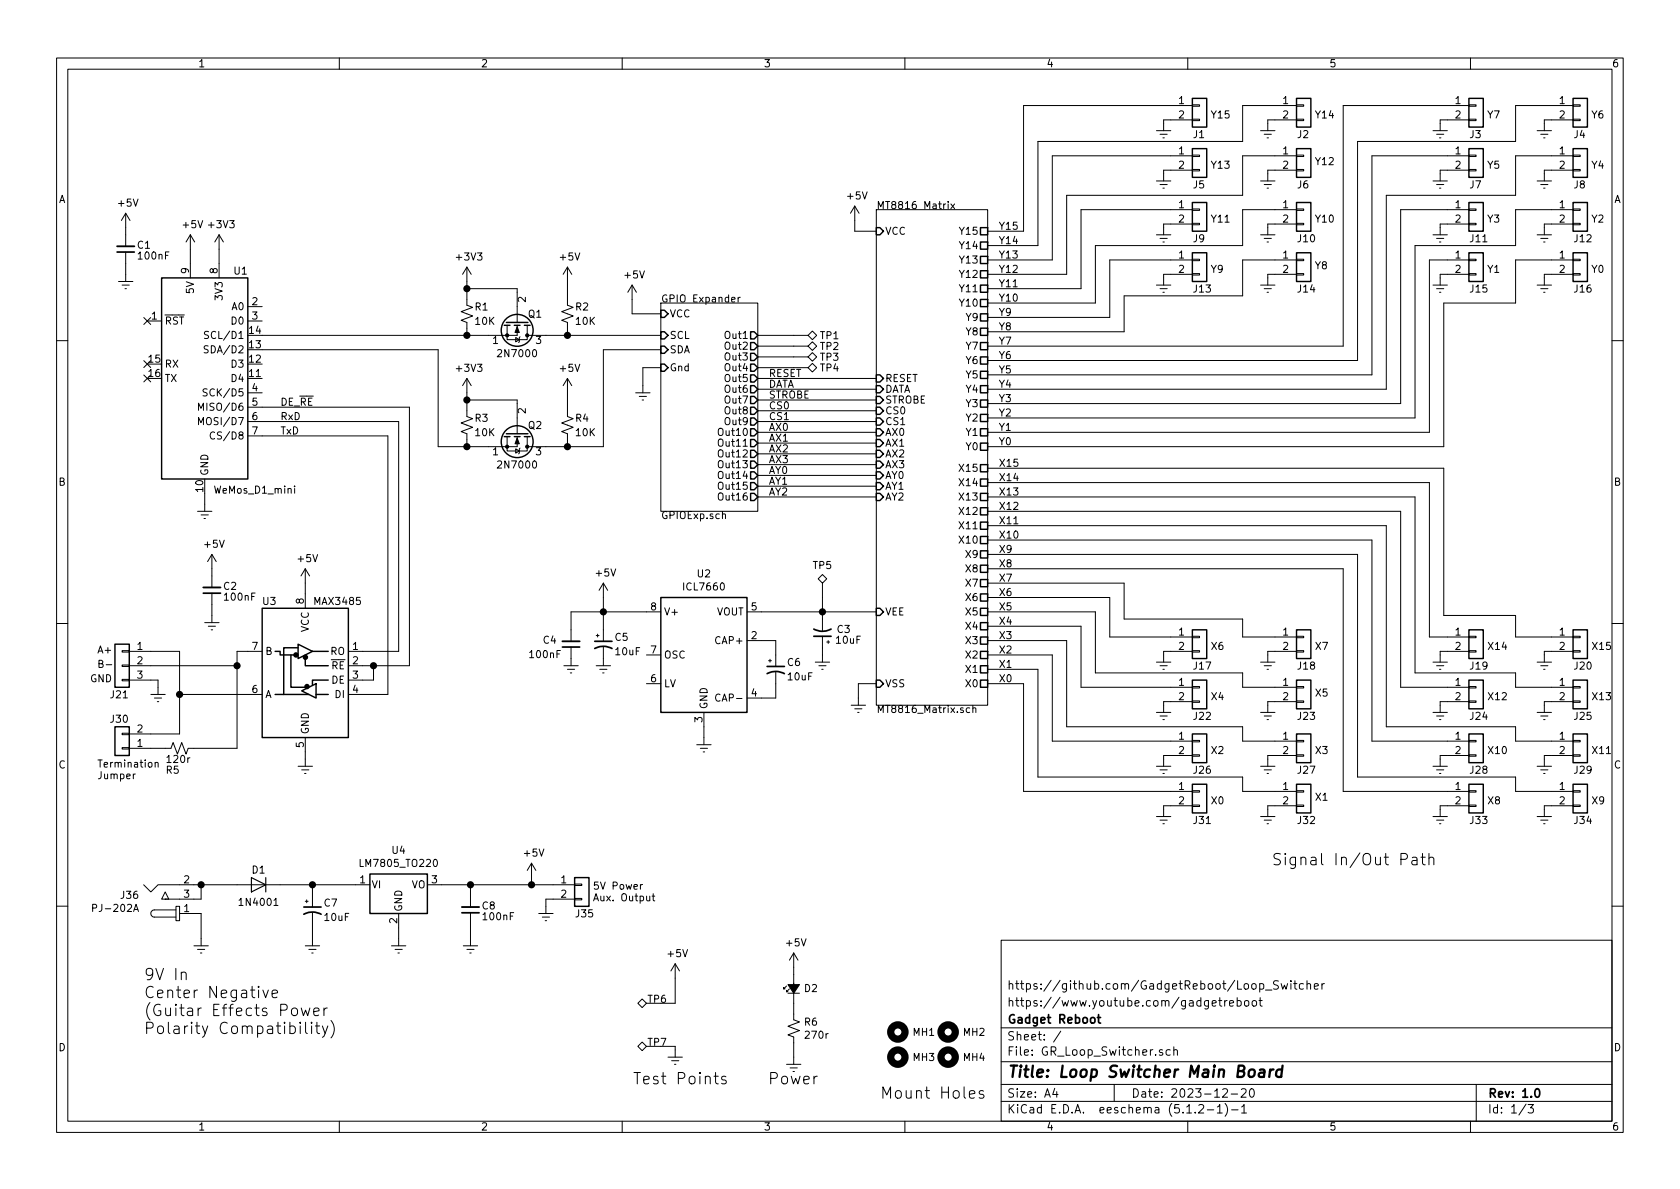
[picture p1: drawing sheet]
<svg xmlns="http://www.w3.org/2000/svg" width="297mm" height="210mm" viewBox="0 0 297 210" stroke-linecap="round" stroke-linejoin="round" font-family="sans-serif">
<g fill="none" stroke="#000" stroke-width=".18">
<path d="M10 10.3h277v189.9h-277zM12 12.2h273v186.1h-273zM60 10.3v1.9M110 10.3v1.9M160 10.3v1.9M210 10.3v1.9M210.8 18.5h1.3v.3h-1.3zM210.8 18.7h-29.8v22.2h-6.4M229.2 18.5h1.3v.3h-1.3zM229.2 18.7h-9.5v6.3h-36.2v18.4h-8.9M259.7 18.5h1.3v.3h-1.3zM259.7 18.7h-22.2v42.5h-62.9"/>
<path d="M260 10.3v1.9M278.1 18.5h1.3v.3h-1.3zM278.1 18.7h-10.1v6.3h-28v38.7h-65.4M22.2 37.7v5.9M22.2 37.7l-.7 1.3M22.2 37.7l.8 1.3M151.1 36.4v4.5h3.8M151.1 36.4l-.7 1.3M151.1 36.4l.8 1.3M154.9 37.1h19.7v87.6h-19.7zM167.6 35.6v.2M167.6 36.1v.8"/>
<path d="M168.1 36.1l.7 .8M168.8 36.1l-.7 .8M204.5 23.1h2.5M204.5 32h2.5M205.1 23.7h1.3M205.1 32.6h1.3M205.6 24.4h.3M205.6 33.3h.3M210.8 21.1h1.3v.2h-1.3zM210.8 30h1.3v.2h-1.3zM210.8 27.4h1.3v.3h-1.3zM210.8 39.5h1.3v.2h-1.3z"/>
<path d="M210.8 37h1.3v.2h-1.3zM210.8 21.2h-5.1v1.9M210.8 30.1h-5.1v1.9M210.8 39.6h-5.1v1.9M210.8 37.1h-19.7v13.9h-16.5M210.8 27.6h-24.7v18.4h-11.5M222.9 23.1h2.5M222.9 32h2.5M223.5 23.7h1.3M223.5 32.6h1.3M224 24.4h.3M224 33.3h.3"/>
<path d="M229.2 21.1h1.3v.2h-1.3zM229.2 30h1.3v.2h-1.3zM229.2 27.4h1.3v.3h-1.3zM229.2 39.5h1.3v.2h-1.3zM229.2 37h1.3v.2h-1.3zM229.2 21.2h-5v1.9M229.2 27.6h-9.5v6.9h-31.1v14h-14M229.2 30.1h-5v1.9M229.2 37.1h-9.5v6.3h-26v10.2h-19.1M229.2 39.6h-5v1.9M253.4 23.1h2.5M253.4 32h2.5"/>
<path d="M254 23.7h1.3M254 32.6h1.3M254.5 24.4h.3M254.5 33.3h.3M259.7 21.1h1.3v.2h-1.3zM259.7 30h1.3v.2h-1.3zM259.7 27.4h1.3v.3h-1.3zM259.7 39.5h1.3v.2h-1.3zM259.7 37h1.3v.2h-1.3zM259.7 21.2h-5.1v1.9M259.7 27.6h-17.1v38.7h-68M259.7 30.1h-5.1v1.9"/>
<path d="M259.7 37.1h-12.1v34.3h-73M259.7 39.6h-5.1v1.9M271.8 23.1h2.5M271.8 32h2.5M272.4 23.7h1.3M272.4 32.6h1.3M272.9 24.4h.3M272.9 33.3h.3M278.1 21.1h1.3v.2h-1.3zM278.1 30h1.3v.2h-1.3zM278.1 27.4h1.3v.3h-1.3zM278.1 39.5h1.3v.2h-1.3z"/>
<path d="M278.1 37h1.3v.2h-1.3zM278.1 27.6h-10.1v6.9h-22.9v34.3h-70.5M278.1 21.2h-5.1v1.9M278.1 30.1h-5.1v1.9M278.1 37.1h-10.1v6.3h-17.8v30.5h-75.6M278.1 39.6h-5.1v1.9M21 49.8h2.5M21.6 50.4h1.3M22.1 51h.3M22.2 44.6v5.2M25.4 56.2l1.2 1.2M26 56.8h2.6"/>
<path d="M26.6 56.2l-1.2 1.2M33.7 41.5v7.6M33.7 41.5l-.8 1.3M33.7 41.5l.7 1.3M36.9 58.7l-.5-.1-.2 .1v.4l.6 .2 .1 .3-.3 .3-.5-.1M38.7 41.5v7.6M38.7 41.5l-.7 1.3M38.7 41.5l.8 1.3M43.8 56.8h2.6M43.8 54.2h2.6M82.5 47.2v6.8l1.1 .4-2.1 .7 2.1 .8-2.1 .7 1 .4v2.3M82.5 51h8.9v6"/>
<path d="M82.5 47.2l-.7 1.3M82.5 47.2l.8 1.3M89.7 57.5v2.6h3.5v-.8M91.2 59.7l.6 .4-.6 .3zM91.4 57.5v1.8h-45M91.9 59.6l-.1 .1v.7l-.1 .2M93.2 59.3h23.6M93.2 57.5v1.8M100.3 47.2v6.8l1 .4-2 .7 2 .8-2 .7 1 .4v2.3M100.3 47.2l-.7 1.3M100.3 47.2l.8 1.3M111.8 50.4v5.1h5"/>
<path d="M111.8 50.4l-.8 1.3M111.8 50.4l.7 1.3M116.8 53.6h17.2v36.8h-17.2zM129.4 53l.6-.1-.1-.3h-.4l-.1 .2v.6h.5M130.5 52.6v.8M130.9 52.6l-.4 .2M134 59.3h8.9M142.9 59.3l.7-.8 .8 .8-.8 .8zM204.5 50.4h2.5M204.5 41.5h2.5M205.1 51h1.3M205.1 42.2h1.3"/>
<path d="M205.6 42.8h.3M205.6 51.7h.3M210.8 48.4h1.3v.2h-1.3zM210.8 45.8h1.3v.3h-1.3zM210.8 48.5h-5.1v1.9M210.8 46h-14.6v10.1h-21.6M222.9 50.4h2.5M222.9 41.5h2.5M223.5 51h1.3M223.5 42.2h1.3M224 42.8h.3M224 51.7h.3"/>
<path d="M229.2 48.4h1.3v.2h-1.3zM229.2 45.8h1.3v.3h-1.3zM229.2 46h-9.5v6.3h-20.9v6.4h-24.2M229.2 48.5h-5v1.9M253.4 50.4h2.5M253.4 41.5h2.5M254 51h1.3M254 42.2h1.3M254.5 42.8h.3M254.5 51.7h.3M259.7 48.4h1.3v.2h-1.3zM259.7 45.8h1.3v.3h-1.3z"/>
<path d="M259.7 46h-7v30.4h-78.1M259.7 48.5h-5.1v1.9M271.8 50.4h2.5M271.8 41.5h2.5M272.4 51h1.3M272.4 42.2h1.3M272.9 42.8h.3M272.9 51.7h.3M278.1 48.4h1.3v.2h-1.3zM278.1 45.8h1.3v.3h-1.3zM278.1 46h-10.1v7.6h-12.7v25.4h-80.7M278.1 48.5h-5.1v1.9"/>
<path d="M10 60.2h2M25.4 63.8l1.2 1.2M25.4 66.3l1.2 1.2M26.6 63.8l-1.2 1.2M26.6 66.3l-1.2 1.2M35.1 72.6v-1.3l.4 .9 .5-.9v1.3M35.1 75.1v-1.3l.4 .9 .5-.9v1.3M36.6 68.8h-.5l-.2 .2 .1 .3 .6 .2v.4l-.2 .1h-.5M36.8 61.2l-.5-.1-.2 .2 .1 .4 .6 .2v.3l-.2 .2h-.5M37.9 76.5a.6 .6 0 0 0-.8 .4 .6 .6 0 0 0 .6 .7l.2-.1M43.8 69.5h2.6M43.8 72h28.6v45.7h-10.8"/>
<path d="M43.8 74.5h26.7v40.7h-8.9M43.8 77.1h24.8v45.7h-7M46.4 61.8h31.1v17.2h13.9v-1.8M82.5 66.9v6.8l1.1 .3-2.1 .8 2.1 .8-2.1 .7 1 .4v2.3M82.5 70.7h8.9v6M82.5 66.9l-.7 1.3M82.5 66.9l.8 1.3M89.7 77.2v2.6h3.5v-.8M91.2 79.4l.6 .4-.6 .3zM91.9 79.2l-.1 .2v.7l-.1 .2M93.2 77.2v1.8M100.3 66.9v6.8l1 .3-2 .8 2 .8-2 .7 1 .4v2.3"/>
<path d="M100.3 66.9l-.7 1.3M100.3 66.9l.8 1.3M112.4 69.5h2.5M113 70.1h1.3M113.5 70.7h.3M116.8 65h-3.1v4.5M116.8 61.8h-10.1v17.2h-13.5M134 65h8.9M134 70.7h20.9M134 78.4h20.9M134 76.4h20.9M134 74.5h20.9"/>
<path d="M134 68.8h20.9M134 66.9h20.9M134 72.6h20.9M134 61.2h8.9M134 63.1h8.9M142.9 61.2l.7-.8 .8 .8-.8 .8zM142.9 63.1l.7-.7 .8 .7-.8 .8zM142.9 65l.7-.7 .8 .7-.8 .8zM285 60.2h2M34.9 90.4h2.6M35.6 91.1h1.2M36.1 91.7h.2"/>
<path d="M36.2 87.2v3.2M37.5 98v5.9M37.5 98l-.8 1.3M37.5 98l.7 1.3M52.1 85.9v.2M52.1 86.4v.8M127.7 91l.2-.1h.3l.1 .8M134 87.9h20.9M134 86h20.9M134 84.1h20.9M134 82.2h20.9M134 80.3h20.9"/>
<path d="M174.6 87.9h75.6v31.1h17.8v2.5h10.1M174.6 90.4h73v31.1h12.1M174.6 98h65.4v39.4h28v2.5h10.1M174.6 82.8h80.7v26h12.7v3.8h10.1M174.6 93h70.5v35.5h22.9v2.6h10.1M174.6 95.5h68v35.6h17.1M174.6 85.3h78.1v27.3h7M179.2 92.6h.8M10 110.3h2M17.5 117.4l.6-.1 .1-.2-.1-.2-.6-.1v1.2h.5l.2-.1v-.3l-.3-.2M18.8 117.5h1M21.6 117.6h1.3v.3h-1.3z"/>
<path d="M21.6 115.1h1.3v.2h-1.3zM22.9 117.7h19M22.9 115.2h8.8v14.6h-8.8M36.2 110.1h2.5M36.8 110.7h1.3M37.3 111.4h.3M37.5 104.9v5.2M46.4 115.2h-4.5v17.1h-8.6l-.4 1-.8-2-.7 2-.8-2-.4 1h-7.3M52.7 114.5h.1M54 100.6v7M54 100.6l-.8 1.2M54 100.6l.7 1.2"/>
<path d="M66 117.7v2.6h-4.4M99.7 117.7h2.5M100.3 118.4h1.3M100.8 119h.3M101 114.4v3.3M105.4 112.4h.5M105.4 117.7h2.5M105.7 112.1v.5M106 118.4h1.3M106.6 119h.2M106.7 103.1v10.3M106.7 114.4v3.3"/>
<path d="M106.7 103.1l-.8 1.3M106.7 103.1l.7 1.3M114.3 115.8h2.5M116.8 108.2h-15.8v5.2M132.1 113.3h5.1v4.6M132.1 108.2h22.8M135.9 116.8h.5M136.1 116.6v.5M137.2 118.9v4.5h-5.1M144.1 117.1h2.6M144.7 102.4l.7-.8 .8 .8-.8 .7zM144.8 117.7h1.2"/>
<path d="M145.3 118.4h.2M145.4 103.1v8.4M145.4 112.5v4.6M146.2 113.5h.5M146.4 113.3v.5M174.6 113.3h14v15.2h31.1v2.6h9.5M174.6 108.2h19.1v10.8h26v2.5h9.5M174.6 115.8h11.5v15.3h24.7M174.6 118.4h8.9v19h36.2v2.5h9.5M174.6 110.7h16.5v10.8h19.7M174.6 103.1h24.2v6.4h20.9v3.1h9.5M174.6 105.7h21.6v6.9h14.6"/>
<path d="M174.6 100.6h62.9v39.3h22.2M204.5 117.1h2.5M205.1 117.7h1.3M205.6 118.4h.3M210.8 115.1h1.3v.2h-1.3zM210.8 112.5h1.3v.3h-1.3zM210.8 115.2h-5.1v1.9M222.9 117.1h2.5M223.5 117.7h1.3M224 118.4h.3M229.2 115.1h1.3v.2h-1.3zM229.2 112.5h1.3v.3h-1.3z"/>
<path d="M229.2 115.2h-5v1.9M253.4 117.1h2.5M254 117.7h1.3M254.5 118.4h.3M259.7 115.1h1.3v.2h-1.3zM259.7 112.5h1.3v.3h-1.3zM259.7 115.2h-5.1v1.9M271.8 117.1h2.5M272.4 117.7h1.3M272.9 118.4h.3M278.1 115.1h1.3v.2h-1.3zM278.1 112.5h1.3v.3h-1.3z"/>
<path d="M278.1 115.2h-5.1v1.9M285 110.3h2M21.6 120.1h1.3v.3h-1.3zM21.6 129.7h1.3v.2h-1.3zM21.6 132.2h1.3v.3h-1.3zM22.9 120.3h5v2.5M23.9 136.9h-.2l-.1 .2M26.7 122.8h2.5M27.3 123.4h1.3M27.4 134.9l.2-.1 .3 .1 .1 .8M27.4 134.8v.9M27.8 124.1h.3"/>
<path d="M31.7 122.8h14.7M52.7 135.5h2.5M53.3 136.1h1.3M53.8 136.8h.3M54 130.4v5.1M114.3 120.9h2.5M123.2 131.7h2.5M123.8 132.3h1.3M124.3 133h.3M124.5 126v5.7M127.3 122.9a.6 .6 0 0 0-.8 .4 .6 .6 0 0 0 .6 .7l.2-.1M150.5 124.7h2.5"/>
<path d="M151.1 125.3h1.3M151.6 126h.3M154.9 120.9h-3.1v3.8M171.4 125.2h-.3l-.3 .2 .2 .6h.4M172 125.3l.2-.1h.3v.8M172 124.7v1.3M174.6 120.9h6.4v19h29.8M204.5 126h2.5M204.5 135.5h2.5M205.1 136.1h1.3M205.1 126.6h1.3M205.6 136.8h.3"/>
<path d="M205.6 127.2h.3M210.8 123.9h1.3v.3h-1.3zM210.8 121.4h1.3v.3h-1.3zM210.8 133.5h1.3v.2h-1.3zM210.8 130.9h1.3v.3h-1.3zM210.8 139.8h1.3v.3h-1.3zM210.8 124.1h-5.1v1.9M210.8 133.6h-5.1v1.9M222.9 126h2.5M222.9 135.5h2.5M223.5 136.1h1.3M223.5 126.6h1.3"/>
<path d="M224 136.8h.3M224 127.2h.3M229.2 123.9h1.3v.3h-1.3zM229.2 121.4h1.3v.3h-1.3zM229.2 133.5h1.3v.2h-1.3zM229.2 130.9h1.3v.3h-1.3zM229.2 139.8h1.3v.3h-1.3zM229.2 124.1h-5v1.9M229.2 133.6h-5v1.9M253.4 126h2.5M253.4 135.5h2.5M254 136.1h1.3"/>
<path d="M254 126.6h1.3M254.5 136.8h.3M254.5 127.2h.3M259.7 123.9h1.3v.3h-1.3zM259.7 121.4h1.3v.3h-1.3zM259.7 133.5h1.3v.2h-1.3zM259.7 130.9h1.3v.3h-1.3zM259.7 139.8h1.3v.3h-1.3zM259.7 124.1h-5.1v1.9M259.7 133.6h-5.1v1.9M271.8 126h2.5M271.8 135.5h2.5"/>
<path d="M272.4 136.1h1.3M272.4 126.6h1.3M272.9 136.8h.3M272.9 127.2h.3M278.1 123.9h1.3v.3h-1.3zM278.1 121.4h1.3v.3h-1.3zM278.1 133.5h1.3v.2h-1.3zM278.1 130.9h1.3v.3h-1.3zM278.1 139.8h1.3v.3h-1.3zM278.1 124.1h-5.1v1.9M278.1 133.6h-5.1v1.9M284 133.3h.8"/>
<path d="M25.4 156.5l1.3 1.2 1.2-1.2h37.5M29.2 157.7l.6 1.3h-1.2zM35.6 156.5v2.5h-6.4M54 159.4h.5M54.2 159.1v.5M55.2 156.5v3.9M75.6 156.5h26M83.2 156.5v3.9M94 152.6l-.8 1.3M94 152.6v3.9M94 152.6l.7 1.3M101.6 158.9h1.3v.2h-1.3z"/>
<path d="M101.6 156.3h1.3v.3h-1.3zM101.6 159h-5.1v2.5M113.2 156.4v.8M113.6 156.4l-.4 .2M114.3 158.5l.1 .8h.3l.2-.1M114.9 158.5v.8M115.3 158.5h.5M115.5 158v1.1l.3 .2M204.5 144.4h2.5M205.1 145h1.3M205.6 145.7h.3M210.8 142.4h1.3v.2h-1.3z"/>
<path d="M210.8 142.5h-5.1v1.9M222.9 144.4h2.5M223.5 145h1.3M224 145.7h.3M229.2 142.4h1.3v.2h-1.3zM229.2 142.5h-5v1.9M247.7 152h.8a.54 .54 0 0 0 .4-.6 .54 .54 0 0 0-.4-.5h-.8v2M249.7 151.7l.2-.1 .6 .1v1.2M250.5 152.1l-.6 .1a.39 .39 0 0 0-.3 .3 .39 .39 0 0 0 .3 .4l.6-.1M251.2 151.6h.8M251.5 150.9v1.7l.1 .2 .4 .1M252.7 151.8a.5 .5 0 0 1 .8 .1v1"/>
<path d="M252.7 150.9v2M253.4 144.4h2.5M254 145h1.3M254.5 145.7h.3M259.7 142.4h1.3v.2h-1.3zM259.7 142.5h-5.1v1.9M271.8 144.4h2.5M272.4 145h1.3M272.9 145.7h.3M278.1 142.4h1.3v.2h-1.3zM278.1 142.5h-5.1v1.9M10 160.2h2"/>
<path d="M16.4 160.6l.6-.1v-.5l-.1-.1h-.5v1.3M23.6 161.2l.5-1.3 .4 1.3M23.7 160.8h.7M31.1 160.3h.6v2.5h-.6zM31.1 160.9h-3.8a.63 .63 0 0 0-.6 .6 .63 .63 0 0 0 .6 .7h3.8M31.7 161.5h3.9v5.8M32.1 172.1a.52 .52 0 0 1 .7-.1l.1 1.2M34.3 167.3h2.5M34.9 167.9h1.3M35.4 168.5h.3M46.5 175.1l.5 1.3 .4-1.3M48.1 175.7l1-.1-.1-.4-.6-.1-.3 .3 .1 .9 .2 .1 .6-.1"/>
<path d="M48.4 160.1h.7M53.3 178.3l.3 1.3 .4-1 .4 1 .4-1.3M54 167.3h2.5M54.6 167.9h1.3M55.1 168.5h.3M55.2 161.4v5.9M55.5 178.9l.9-.2-.1-.3-.5-.1-.3 .2 .1 1 .2 .1 .5-.1M57.3 178.3v1.3M57.9 178.3l-.4 .1-.2 .2M69.2 167.3h2.6M69.8 167.9h1.3M70.4 168.5h.2"/>
<path d="M70.5 161.5v5.8M81.9 167.3h2.6M82.5 167.9h1.3M83.1 168.5h.2M83.2 161.4v5.9M95.2 161.5h2.6M95.9 162.2h1.3M96.4 162.8h.2M112.8 177.4l.7-.7 .8 .7-.8 .8zM119.4 170.4v7h-2.6M119.4 170.4l-.8 1.3M119.4 170.4l.7 1.3"/>
<path d="M139.1 174.4l-.5 .5v-.3v.3h.2M139.3 175.6h2.1M139.6 174.9l-.5 .5v-.3v.3h.2M140.3 168.5v11.8l1.1 .4-2.1 .8 2.1 .7-2.1 .8 1 .4v4.8M140.3 168.5l-.7 1.3M140.3 168.5l.8 1.3M177 166.3h108v32h-108zM214.3 177.4l.7-.1v-.3l-.5-.1-.2 .2 .1 .7h.6M215.5 176.9h.5M215.7 176.4v1.3l.3 .2M216.5 176.9v1M217 176.9l-.3 .1-.2 .2"/>
<path d="M217.4 177.4l.7-.1-.1-.3-.4-.1-.2 .2v.7h.6M218.7 177l.5-.1 .3 .3-.1 .6-.2 .1-.5-.1M218.7 176.4v1.5M220.1 177.1l.2-.2 .5 .2v.7l-.3 .1-.4-.1zM221.5 177.1l.2-.2 .4 .2v.7l-.2 .1-.4-.1zM222.6 176.9h.6M222.8 176.4v1.3l.4 .2M223.7 175.1h1.2M226 173.5l-.5-.1-.3 .3 .1 .4 .7 .3v.4l-.3 .1-.5-.1M226.5 173.9l.3 1 .3-.7 .3 .7 .3-1M228.2 173.4v.2M228.2 173.9v1"/>
<path d="M228.7 173.9h.6M229 173.4v1.3l.3 .2M230.5 174l-.5-.1-.3 .3 .1 .6 .2 .1 .5-.1M231.1 174.1l.2-.2 .3 .1 .1 .9M231.1 173.4v1.5M232.4 174.4l.7-.1-.1-.3-.4-.1-.2 .2v.7h.6M233.7 173.9v1M234.2 173.9l-.5 .3M285 160.2h2M54 180.8v1.7l.3 .3M55.1 180.8l-.1 .1h.2l-.1-.1v.1M55.1 181.4v1.4"/>
<path d="M55.8 181.4h.7M56 180.8v1.7l.1 .2 .4 .1M57 181.4l.5 1.4M58 181.4l-.7 1.9-.3 .1M58.5 180.5a2.29 2.29 0 0 1 0 3M60 198.3v1.9M110 198.3v1.9M112.1 189.7h1.1M112.7 189.7v2M112.8 185l.7-.7 .8 .7-.8 .8zM116.8 185h2.6v1.9M118.1 186.9h2.5"/>
<path d="M118.7 187.6h1.3M119.3 188.2h.2M139.1 188.2h2.5M160 198.3v1.9M171.4 193.5l1-.2-.1-.3-.6-.1-.3 .2 .1 1 .2 .1 .6-.1M173.9 193l-.5-.1-.3 .2 .1 .3 .7 .2 .1 .2-.1 .3-.2 .1-.6-.1M177 194.8h108M177 191.8h108M177 187.8h108M177 181.8h108M186.5 192.5l-.4 1h1M186.8 193v1"/>
<path d="M187.6 182.3l-1.3 2M197 191.8v3M205.5 185.7l-.3-.1-.2 .2 .1 .2 .4 .2v.3h-.5M206.9 185.7l-.4-.1-.3 .3v.6l.3 .1 .4-.1M207.5 185.7l.2-.1 .4 .1 .1 .9M207.5 185.1v1.5M210 198.3v1.9M212 195.5l.2-.2h.3l.3 .5-.9 1h.9M213.5 196.3h1.1M215.2 195.8l.5-.5v1.5M215.2 196.8h.9M216.2 192.7l.2-.2h.4l.2 .5-.9 1h.9"/>
<path d="M216.6 195.1a1.71 1.71 0 0 1 0 2.3M217.7 193.5h1.1M217.8 196.3h1.1M219.5 192.7l.2-.2h.3l.3 .2v.3v.2l-.9 .8h.9M219.5 195.8l.5-.5v1.5M219.5 196.8h.9M221.1 192.6l.2-.1a.8 .8 0 0 1 .5 .8 .8 .8 0 0 1-.5 .7 1 1 0 0 1-.2-1.4zM260 198.3v1.9M261 191.8v6.5M269.8 195.2l-1.2 2M270.2 195.3h.9l-.5 .6 .4 .1v.7l-.2 .1-.6-.1"/>
</g>
<g fill="none" stroke="#000" stroke-width=".3">
<path d="M20.7 44.6h3M35.9 104.9h3.1M99.4 114.4h3.1M105.2 114.7a3.2 3.2 0 0 1 3 0M105.2 113.4h3M135.6 119.1a3.2 3.2 0 0 1 3.1 0M135.6 117.9h3.1M143.9 111.2a3.2 3.2 0 0 0 3 0M143.9 112.5h3M53.7 161.7a3.2 3.2 0 0 1 3.1 0M53.7 160.4h3.1M81.7 161.4h3"/>
<path d="M194 179.9h.6M194.2 179.4v1.3l.4 .2M271.5 192.7l.2-.2a.81 .81 0 0 1 .6 .6 .81 .81 0 0 1-.3 .8l-.1 .1a.79 .79 0 0 1-.4-1.3z"/>
</g>
<path d="M222.8 189.2h.7v1.2M223.6 189.6l-.7 .1a.4 .4 0 0 0-.4 .3 .4 .4 0 0 0 .3 .4l.7-.1M224.6 189.1l-.2 1.3M225.2 189.1a.55 .55 0 0 0-.7 .4M226.7 189.2a.68 .68 0 0 0-1 .3v.8l.3 .1 .5-.1M226.8 188.4l-.3 2" fill="none" stroke="#000" stroke-width=".41"/>
<g fill="none" stroke="#000" stroke-width="1.3">
<circle cx="158.7" cy="186.9" r="1.27"/>
<circle cx="158.7" cy="182.5" r="1.27"/>
<circle cx="167.6" cy="186.9" r="1.27"/>
<circle cx="167.6" cy="182.5" r="1.27"/>
</g>
<g fill="none" stroke="#000" stroke-width=".25">
<path d="M210.8 17.4h2.6v5.1h-2.6zM229.2 17.4h2.6v5.1h-2.6zM259.7 17.4h2.6v5.1h-2.6zM278.1 17.4h2.6v5.1h-2.6zM210.8 26.3h2.6v5.1h-2.6zM210.8 35.8h2.6v5.1h-2.6zM229.2 26.3h2.6v5.1h-2.6zM229.2 35.8h2.6v5.1h-2.6zM259.7 26.3h2.6v5.1h-2.6zM259.7 35.8h2.6v5.1h-2.6zM278.1 26.3h2.6v5.1h-2.6zM278.1 35.8h2.6v5.1h-2.6z"/>
<path d="M28.6 49.1h15.2v35.6h-15.2zM89.2 57.5h1M89.5 57h3.8M90.9 57.5h1M92.7 57.5h1M116.8 58.7h.7l.6 .6-.6 .6h-.7zM116.8 54.9h.7l.6 .6-.6 .6h-.7zM132.7 58.7h.6l.7 .6-.7 .6h-.6zM154.9 40.3h.7l.6 .6-.6 .6h-.7zM173.4 58h1.2v1.3h-1.2zM173.4 55.5h1.2v1.3h-1.2zM173.4 53h1.2v1.2h-1.2z"/>
<path d="M173.4 50.4h1.2v1.3h-1.2zM173.4 47.9h1.2v1.2h-1.2zM173.4 45.3h1.2v1.3h-1.2zM173.4 42.8h1.2v1.3h-1.2zM173.4 40.3h1.2v1.2h-1.2zM210.8 44.7h2.6v5.1h-2.6zM229.2 44.7h2.6v5.1h-2.6zM259.7 44.7h2.6v5.1h-2.6zM278.1 44.7h2.6v5.1h-2.6zM89.2 77.2h1M89.5 76.7h3.8M90.9 77.2h1"/>
<path d="M92.7 77.2h1M116.8 61.2h.7l.6 .6-.6 .7h-.7zM116.8 64.4h.7l.6 .6-.6 .7h-.7zM132.7 60.6h.6l.7 .6-.7 .6h-.6zM132.7 62.5h.6l.7 .6-.7 .6h-.6zM132.7 64.4h.6l.7 .6-.7 .7h-.6zM132.7 66.3h.6l.7 .6-.7 .7h-.6zM132.7 68.2h.6l.7 .6-.7 .7h-.6zM132.7 70.1h.6l.7 .6-.7 .7h-.6zM132.7 72h.6l.7 .6-.7 .7h-.6zM132.7 79.6h.6l.7 .7-.7 .6h-.6zM132.7 77.7h.6l.7 .7-.7 .6h-.6z"/>
<path d="M132.7 75.8h.6l.7 .6-.7 .7h-.6zM132.7 73.9h.6l.7 .6-.7 .7h-.6zM154.9 66.3h.7l.6 .6-.6 .7h-.7zM154.9 68.2h.7l.6 .6-.6 .7h-.7zM154.9 75.8h.7l.6 .6-.6 .7h-.7zM154.9 70.1h.7l.6 .6-.6 .7h-.7zM154.9 77.7h.7l.6 .7-.6 .6h-.7zM154.9 79.6h.7l.6 .7-.6 .6h-.7zM154.9 72h.7l.6 .6-.6 .7h-.7zM154.9 73.9h.7l.6 .6-.6 .7h-.7zM173.4 78.4h1.2v1.2h-1.2zM173.4 75.8h1.2v1.3h-1.2z"/>
<path d="M173.4 73.3h1.2v1.2h-1.2zM173.4 70.7h1.2v1.3h-1.2zM173.4 68.2h1.2v1.3h-1.2zM173.4 65.7h1.2v1.2h-1.2zM173.4 63.1h1.2v1.3h-1.2zM173.4 60.6h1.2v1.2h-1.2zM132.7 81.5h.6l.7 .7-.7 .6h-.6zM132.7 83.4h.6l.7 .7-.7 .6h-.6zM132.7 85.3h.6l.7 .7-.7 .6h-.6zM132.7 87.2h.6l.7 .7-.7 .6h-.6zM154.9 81.5h.7l.6 .7-.6 .6h-.7zM154.9 83.4h.7l.6 .7-.6 .6h-.7z"/>
<path d="M154.9 85.3h.7l.6 .7-.6 .6h-.7zM154.9 87.2h.7l.6 .7-.6 .6h-.7zM173.4 99.9h1.2v1.3h-1.2zM173.4 97.4h1.2v1.3h-1.2zM173.4 94.9h1.2v1.2h-1.2zM173.4 92.3h1.2v1.3h-1.2zM173.4 89.8h1.2v1.3h-1.2zM173.4 87.2h1.2v1.3h-1.2zM173.4 84.7h1.2v1.3h-1.2zM173.4 82.2h1.2v1.2h-1.2zM20.3 113.9h2.6v7.6h-2.6zM46.4 107.6h15.2v22.8h-15.2z"/>
<path d="M48.6 115.2h.9v.6h2.6M51.4 115.8v5.7h2.6M52.7 114.5h-2.5v8.3M52.7 113.9l2.5 1.3-2.5 1.3zM54 116.5v1.2h4M55.2 115.2h2.8M116.8 105.7h15.3v20.3h-15.3zM154.9 107.6h.7l.6 .6-.6 .6h-.7zM173.4 117.7h1.2v1.3h-1.2zM173.4 115.2h1.2v1.3h-1.2zM173.4 112.6h1.2v1.3h-1.2zM173.4 110.1h1.2v1.3h-1.2z"/>
<path d="M173.4 107.6h1.2v1.2h-1.2zM173.4 105h1.2v1.3h-1.2zM173.4 102.5h1.2v1.3h-1.2zM210.8 111.4h2.6v5.1h-2.6zM229.2 111.4h2.6v5.1h-2.6zM259.7 111.4h2.6v5.1h-2.6zM278.1 111.4h2.6v5.1h-2.6zM20.3 128.5h2.6v5.1h-2.6zM48.6 122.8h6M53.3 122.2l2.6-1.3v2.5zM55.2 120.9v.3M55.9 122.8h2.1"/>
<path d="M58 120.3h-2.8v.6M154.9 120.3h.7l.6 .6-.6 .6h-.7zM173.4 120.3h1.2v1.2h-1.2zM210.8 120.3h2.6v5h-2.6zM210.8 129.8h2.6v5.1h-2.6zM210.8 138.7h2.6v5.1h-2.6zM229.2 120.3h2.6v5h-2.6zM229.2 129.8h2.6v5.1h-2.6zM229.2 138.7h2.6v5.1h-2.6zM259.7 120.3h2.6v5h-2.6zM259.7 129.8h2.6v5.1h-2.6zM259.7 138.7h2.6v5.1h-2.6z"/>
<path d="M278.1 120.3h2.6v5h-2.6zM278.1 129.8h2.6v5.1h-2.6zM278.1 138.7h2.6v5.1h-2.6zM65.4 154.6h10.2v6.9h-10.2zM101.6 155.2h2.5v5.1h-2.5z"/>
<circle cx="91.4" cy="58.4" r="2.82"/>
<circle cx="91.4" cy="78.1" r="2.82"/>
</g>
<g fill="#000" stroke="#000" stroke-width=".25">
<circle cx="82.6" cy="59.3" r=".51"/>
<circle cx="82.6" cy="51" r=".51"/>
<circle cx="100.3" cy="59.3" r=".51"/>
<circle cx="82.6" cy="70.7" r=".51"/>
<circle cx="82.6" cy="79" r=".51"/>
<circle cx="100.3" cy="79" r=".51"/>
<circle cx="41.9" cy="117.7" r=".51"/>
<circle cx="52.3" cy="115.8" r=".36"/>
<circle cx="54" cy="116.2" r=".36"/>
<circle cx="66" cy="117.7" r=".51"/>
<circle cx="106.7" cy="108.2" r=".51"/>
<circle cx="145.4" cy="108.2" r=".51"/>
<circle cx="31.8" cy="122.8" r=".51"/>
<circle cx="54.3" cy="121.4" r=".36"/>
<circle cx="35.6" cy="156.5" r=".51"/>
<circle cx="55.2" cy="156.5" r=".51"/>
<circle cx="83.2" cy="156.5" r=".51"/>
<circle cx="94" cy="156.5" r=".51"/>
</g>
<path d="M20.7 43.6h3M35.9 103.9h3.1M99.4 113.4h3.1M81.7 160.4h3" fill="none" stroke="#000" stroke-width=".33"/>
<g fill="#000" stroke="#000" stroke-width=".18">
<path d="M91.4 57.8l.4 1h-.7zM91.4 77.5l.4 1h-.7zM139.3 174.1h2.1l-1.1 1.5z"/>
<circle cx="89.7" cy="59.3" r=".28"/>
<circle cx="93.2" cy="59.3" r=".28"/>
<circle cx="89.7" cy="79" r=".28"/>
<circle cx="93.2" cy="79" r=".28"/>
</g>
<path d="M44.4 155.2l2.6 1.3-2.6 1.2zM47 155.2v2.5" fill="none" stroke="#000" stroke-width=".2"/>
<g font-size="2.8">
<text x="224.8" y="153">Signal In/Out Path</text>
<text x="25.4" y="173.3">9V In</text>
<text x="25.4" y="176.5">Center Negative</text>
<text x="25.4" y="179.7">(Guitar Effects Power</text>
<text x="25.4" y="182.9">Polarity Compatibility)</text>
<text x="113.8" y="191.8">Test Points</text>
<text x="136.4" y="191.8">Power</text>
<text x="178" y="190.5">Title: Loop Switcher Main Board</text>
<text x="155.6" y="194.3">Mount Holes</text>
</g>
<g font-size="2.1">
<text x="178" y="178">https://www.youtube.com/gadgetreboot</text>
<text x="178" y="175">https://github.com/GadgetReboot/Loop_Switcher</text>
<text x="178" y="184">Sheet: /</text>
<text x="178" y="181">Gadget Reboot</text>
<text x="178" y="186.7">File: GR_Loop_Switcher.sch</text>
<text x="178" y="196.9">KiCad E.D.A. eeschema (5.1.2-1)-1</text>
<text x="178" y="194.1">Size: A4</text>
<text x="200" y="194.1">Date: 2023-12-20</text>
<text x="263" y="194.1">Rev: 1.0</text>
<text x="263" y="196.9">Id: 1/3</text>
</g>
<g font-size="1.8">
<text x="35" y="11.9">1</text>
<text x="85" y="11.9">2</text>
<text x="135" y="11.9">3</text>
<text x="185" y="11.9">4</text>
<text x="235" y="11.9">5</text>
<text x="285" y="11.9">6</text>
<text x="208.4" y="18.4">1</text>
<text x="208.4" y="20.9">2</text>
<text x="214" y="20.9">Y15</text>
<text x="226.8" y="18.4">1</text>
<text x="226.8" y="20.9">2</text>
<text x="232.4" y="20.9">Y14</text>
<text x="257.3" y="18.4">1</text>
<text x="257.3" y="20.9">2</text>
<text x="262.9" y="20.9">Y7</text>
<text x="275.7" y="18.4">1</text>
<text x="275.7" y="20.9">2</text>
<text x="281.3" y="20.9">Y6</text>
<text x="208.4" y="27.3">1</text>
<text x="208.4" y="29.8">2</text>
<text x="211" y="24.4">J1</text>
<text x="214" y="29.8">Y13</text>
<text x="226.8" y="27.3">1</text>
<text x="226.8" y="29.8">2</text>
<text x="229.4" y="24.4">J2</text>
<text x="232.4" y="29.2">Y12</text>
<text x="257.3" y="27.3">1</text>
<text x="257.3" y="29.8">2</text>
<text x="259.9" y="24.4">J3</text>
<text x="262.9" y="29.8">Y5</text>
<text x="275.7" y="27.3">1</text>
<text x="275.7" y="29.8">2</text>
<text x="278.3" y="24.4">J4</text>
<text x="281.3" y="29.8">Y4</text>
<text x="10.4" y="35.9">A</text>
<text x="149.9" y="35.3">+5V</text>
<text x="211" y="33.3">J5</text>
<text x="229.4" y="33.3">J6</text>
<text x="259.9" y="33.3">J7</text>
<text x="278.3" y="33.3">J8</text>
<text x="285.4" y="35.9">A</text>
<text x="21" y="36.5">+5V</text>
<text x="32.4" y="40.4">+5V</text>
<text x="37" y="40.4">+3V3</text>
<text x="154.9" y="37">MT8816 Matrix</text>
<text x="156.5" y="41.5">VCC</text>
<text x="170" y="41.5">Y15</text>
<text x="176.5" y="40.6">Y15</text>
<text x="208.4" y="36.8">1</text>
<text x="208.4" y="39.4">2</text>
<text x="214" y="39.4">Y11</text>
<text x="226.8" y="36.8">1</text>
<text x="226.8" y="39.4">2</text>
<text x="232.4" y="39.4">Y10</text>
<text x="257.3" y="36.8">1</text>
<text x="257.3" y="39.4">2</text>
<text x="262.9" y="39.4">Y3</text>
<text x="275.7" y="36.8">1</text>
<text x="275.7" y="39.4">2</text>
<text x="281.3" y="39.4">Y2</text>
<text x="24.3" y="44">C1</text>
<text x="24.6" y="45.9">100nF</text>
<text x="80.8" y="46.1">+3V3</text>
<text x="99.1" y="46.1">+5V</text>
<text x="170" y="46.6">Y13</text>
<text x="170" y="44.1">Y14</text>
<text x="176.5" y="43.2">Y14</text>
<text x="176.5" y="45.7">Y13</text>
<text x="208.4" y="45.7">1</text>
<text x="211" y="42.8">J9</text>
<text x="226.8" y="45.7">1</text>
<text x="229.5" y="42.8">J10</text>
<text x="232.4" y="47.6">Y8</text>
<text x="257.3" y="45.7">1</text>
<text x="260" y="42.8">J11</text>
<text x="275.7" y="45.7">1</text>
<text x="278.4" y="42.8">J12</text>
<text x="33.4" y="48.4" transform="rotate(-90 33.4 48.4)">9</text>
<text x="34.3" y="51.8" transform="rotate(-90 34.3 51.8)">5V</text>
<text x="38.5" y="48.4" transform="rotate(-90 38.5 48.4)">8</text>
<text x="39.4" y="52.8" transform="rotate(-90 39.4 52.8)">3V3</text>
<text x="41.4" y="48.6">U1</text>
<text x="44.6" y="54">2</text>
<text x="93" y="53.4" transform="rotate(-90 93 53.4)">2</text>
<text x="110.5" y="49.2">+5V</text>
<text x="116.8" y="53.5">GPIO Expander</text>
<text x="170" y="51.7">Y11</text>
<text x="170" y="49.1">Y12</text>
<text x="176.5" y="48.3">Y12</text>
<text x="176.5" y="50.8">Y11</text>
<text x="176.5" y="53.3">Y10</text>
<text x="208.4" y="48.3">2</text>
<text x="211.1" y="51.7">J13</text>
<text x="214" y="48.3">Y9</text>
<text x="226.8" y="48.3">2</text>
<text x="229.5" y="51.7">J14</text>
<text x="257.3" y="48.3">2</text>
<text x="260" y="51.7">J15</text>
<text x="262.9" y="48.3">Y1</text>
<text x="275.7" y="48.3">2</text>
<text x="278.4" y="51.7">J16</text>
<text x="281.3" y="48.3">Y0</text>
<text x="26.8" y="56.5">1</text>
<text x="29.1" y="57.4">RST</text>
<text x="37" y="59.9">SCL/D1</text>
<text x="41" y="54.9">A0</text>
<text x="41" y="57.4">D0</text>
<text x="44.1" y="59">14</text>
<text x="44.6" y="56.5">3</text>
<text x="84" y="54.9">R1</text>
<text x="84.1" y="57.4">10K</text>
<text x="93.4" y="56.2">Q1</text>
<text x="101.8" y="54.9">R2</text>
<text x="101.9" y="57.4">10K</text>
<text x="118.4" y="59.9">SCL</text>
<text x="118.4" y="56.1">VCC</text>
<text x="128.4" y="59.9">Out1</text>
<text x="145.1" y="60">TP1</text>
<text x="170" y="54.2">Y10</text>
<text x="170.9" y="59.3">Y8</text>
<text x="170.9" y="56.8">Y9</text>
<text x="176.5" y="55.9">Y9</text>
<text x="176.5" y="58.4">Y8</text>
<text x="26.3" y="64.1">15</text>
<text x="29.1" y="65">RX</text>
<text x="36.8" y="62.5">SDA/D2</text>
<text x="41" y="65">D3</text>
<text x="44.1" y="64.1">12</text>
<text x="44.1" y="61.6">13</text>
<text x="80.8" y="65.8">+3V3</text>
<text x="87.1" y="60.8">1</text>
<text x="88.3" y="63.2">2N7000</text>
<text x="94.8" y="60.8">3</text>
<text x="99.1" y="65.8">+5V</text>
<text x="118.4" y="62.5">SDA</text>
<text x="118.4" y="65.7">Gnd</text>
<text x="128.4" y="61.8">Out2</text>
<text x="128.4" y="63.7">Out3</text>
<text x="128.4" y="65.7">Out4</text>
<text x="145.1" y="61.9">TP2</text>
<text x="145.1" y="63.8">TP3</text>
<text x="145.1" y="65.7">TP4</text>
<text x="170.9" y="64.4">Y6</text>
<text x="170.9" y="61.8">Y7</text>
<text x="176.5" y="61">Y7</text>
<text x="176.5" y="63.5">Y6</text>
<text x="26.3" y="66.7">16</text>
<text x="29.1" y="67.6">TX</text>
<text x="36.8" y="70.1">SCK/D5</text>
<text x="41" y="67.6">D4</text>
<text x="44.1" y="66.7">11</text>
<text x="44.6" y="69.2">4</text>
<text x="44.6" y="71.7">5</text>
<text x="49.5" y="71.7">DE_RE</text>
<text x="128.4" y="67.6">Out5</text>
<text x="128.4" y="69.5">Out6</text>
<text x="128.4" y="71.4">Out7</text>
<text x="135.9" y="70.5">STROBE</text>
<text x="135.9" y="68.6">DATA</text>
<text x="135.9" y="66.7">RESET</text>
<text x="156.5" y="67.6">RESET</text>
<text x="156.5" y="69.5">DATA</text>
<text x="156.5" y="71.4">STROBE</text>
<text x="170.9" y="69.5">Y4</text>
<text x="170.9" y="66.9">Y5</text>
<text x="176.5" y="66">Y5</text>
<text x="176.5" y="68.6">Y4</text>
<text x="176.5" y="71.1">Y3</text>
<text x="36" y="72.6">MISO/D6</text>
<text x="36" y="75.2">MOSI/D7</text>
<text x="38.1" y="77.7">CS/D8</text>
<text x="44.6" y="74.3">6</text>
<text x="44.6" y="76.8">7</text>
<text x="49.5" y="74.3">RxD</text>
<text x="49.5" y="76.8">TxD</text>
<text x="84" y="74.6">R3</text>
<text x="84.1" y="77.1">10K</text>
<text x="93" y="73.1" transform="rotate(-90 93 73.1)">2</text>
<text x="93.4" y="75.9">Q2</text>
<text x="101.8" y="74.6">R4</text>
<text x="101.9" y="77.1">10K</text>
<text x="127.5" y="77.1">Out10</text>
<text x="128.4" y="73.3">Out8</text>
<text x="128.4" y="75.2">Out9</text>
<text x="135.9" y="76.2">AX0</text>
<text x="135.9" y="74.3">CS1</text>
<text x="135.9" y="72.4">CS0</text>
<text x="156.5" y="77.1">AX0</text>
<text x="156.5" y="73.3">CS0</text>
<text x="156.5" y="75.2">CS1</text>
<text x="170.9" y="77.1">Y1</text>
<text x="170.9" y="74.5">Y2</text>
<text x="170.9" y="72">Y3</text>
<text x="176.5" y="73.7">Y2</text>
<text x="176.5" y="76.2">Y1</text>
<text x="87.1" y="80.5">1</text>
<text x="88.3" y="82.8">2N7000</text>
<text x="94.8" y="80.5">3</text>
<text x="127.5" y="82.8">Out13</text>
<text x="127.5" y="80.9">Out12</text>
<text x="127.5" y="79">Out11</text>
<text x="135.9" y="83.8">AY0</text>
<text x="135.9" y="81.9">AX3</text>
<text x="135.9" y="80">AX2</text>
<text x="135.9" y="78.1">AX1</text>
<text x="156.5" y="79">AX1</text>
<text x="156.5" y="80.9">AX2</text>
<text x="156.5" y="82.8">AX3</text>
<text x="170" y="83.4">X15</text>
<text x="170.9" y="79.6">Y0</text>
<text x="176.5" y="78.7">Y0</text>
<text x="176.5" y="82.5">X15</text>
<text x="10.4" y="85.9">B</text>
<text x="35.9" y="86.9" transform="rotate(-90 35.9 86.9)">10</text>
<text x="36.8" y="84.2" transform="rotate(-90 36.8 84.2)">GND</text>
<text x="38.1" y="87.3">WeMos_D1_mini</text>
<text x="127.5" y="84.7">Out14</text>
<text x="127.5" y="86.6">Out15</text>
<text x="127.5" y="88.5">Out16</text>
<text x="135.9" y="87.6">AY2</text>
<text x="135.9" y="85.7">AY1</text>
<text x="156.5" y="84.7">AY0</text>
<text x="156.5" y="86.6">AY1</text>
<text x="156.5" y="88.5">AY2</text>
<text x="170" y="88.5">X13</text>
<text x="170" y="86">X14</text>
<text x="176.5" y="85.1">X14</text>
<text x="176.5" y="87.6">X13</text>
<text x="285.4" y="85.9">B</text>
<text x="116.8" y="91.8">GPIOExp.sch</text>
<text x="170" y="93.6">X11</text>
<text x="170" y="91.1">X12</text>
<text x="176.5" y="90.2">X12</text>
<text x="176.5" y="92.7">X11</text>
<text x="176.5" y="95.2">X10</text>
<text x="36.2" y="96.9">+5V</text>
<text x="52.8" y="99.4">+5V</text>
<text x="105.5" y="101.9">+5V</text>
<text x="143.8" y="100.6">TP5</text>
<text x="170" y="96.1">X10</text>
<text x="170.9" y="101.2">X8</text>
<text x="170.9" y="98.7">X9</text>
<text x="176.5" y="97.8">X9</text>
<text x="176.5" y="100.3">X8</text>
<text x="39.6" y="104.3">C2</text>
<text x="39.8" y="106.2">100nF</text>
<text x="46.5" y="107">U3</text>
<text x="53.7" y="106.8" transform="rotate(-90 53.7 106.8)">8</text>
<text x="55.8" y="107">MAX3485</text>
<text x="115.1" y="107.9">8</text>
<text x="121.1" y="104.4">ICL7660</text>
<text x="123.3" y="102.1">U2</text>
<text x="132.9" y="107.9">5</text>
<text x="170.9" y="106.3">X6</text>
<text x="170.9" y="103.8">X7</text>
<text x="176.5" y="102.9">X7</text>
<text x="176.5" y="105.4">X6</text>
<text x="176.5" y="107.9">X5</text>
<text x="54.6" y="111.8" transform="rotate(-90 54.6 111.8)">VCC</text>
<text x="96.1" y="113.8">C4</text>
<text x="108.8" y="113.3">C5</text>
<text x="117.3" y="108.8">V+</text>
<text x="126.7" y="108.8">VOUT</text>
<text x="126.8" y="113.9">CAP+</text>
<text x="132.9" y="113">2</text>
<text x="147.9" y="113.8">10uF</text>
<text x="148.1" y="111.9">C3</text>
<text x="156.5" y="108.8">VEE</text>
<text x="170.9" y="113.9">X3</text>
<text x="170.9" y="111.4">X4</text>
<text x="170.9" y="108.8">X5</text>
<text x="176.5" y="110.5">X4</text>
<text x="176.5" y="113">X3</text>
<text x="208.4" y="112.4">1</text>
<text x="226.8" y="112.4">1</text>
<text x="257.3" y="112.4">1</text>
<text x="275.7" y="112.4">1</text>
<text x="17.1" y="115.6">A+</text>
<text x="24.3" y="114.9">1</text>
<text x="24.3" y="117.5">2</text>
<text x="44.6" y="114.9">7</text>
<text x="46.9" y="115.8">B</text>
<text x="58.4" y="115.8">RO</text>
<text x="58.6" y="118.4">RE</text>
<text x="62.4" y="114.9">1</text>
<text x="62.4" y="117.5">2</text>
<text x="93.8" y="116.4">100nF</text>
<text x="108.9" y="115.9">10uF</text>
<text x="115.1" y="115.6">7</text>
<text x="117.3" y="116.5">OSC</text>
<text x="139.3" y="117.8">C6</text>
<text x="170.9" y="119">X1</text>
<text x="170.9" y="116.5">X2</text>
<text x="176.5" y="115.6">X2</text>
<text x="176.5" y="118.1">X1</text>
<text x="208.4" y="114.9">2</text>
<text x="211.1" y="118.4">J17</text>
<text x="214" y="114.9">X6</text>
<text x="226.8" y="114.9">2</text>
<text x="229.5" y="118.4">J18</text>
<text x="232.4" y="114.9">X7</text>
<text x="257.3" y="114.9">2</text>
<text x="260" y="118.4">J19</text>
<text x="262.9" y="114.9">X14</text>
<text x="275.7" y="114.9">2</text>
<text x="278.4" y="118.4">J20</text>
<text x="281.3" y="114.9">X15</text>
<text x="15.9" y="120.6">GND</text>
<text x="19.6" y="123.5">J21</text>
<text x="24.3" y="120">3</text>
<text x="44.6" y="122.5">6</text>
<text x="46.9" y="123.4">A</text>
<text x="58.6" y="120.9">DE</text>
<text x="59.3" y="123.4">DI</text>
<text x="62.4" y="120">3</text>
<text x="62.4" y="122.5">4</text>
<text x="115.1" y="120.6">6</text>
<text x="117.3" y="121.5">LV</text>
<text x="125.1" y="125.5" transform="rotate(-90 125.1 125.5)">GND</text>
<text x="127.3" y="124.1">CAP-</text>
<text x="132.9" y="123.2">4</text>
<text x="139.4" y="120.3">10uF</text>
<text x="156.5" y="121.5">VSS</text>
<text x="170.9" y="121.5">X0</text>
<text x="176.5" y="120.6">X0</text>
<text x="208.4" y="121.3">1</text>
<text x="208.4" y="123.8">2</text>
<text x="214" y="123.8">X4</text>
<text x="226.8" y="121.3">1</text>
<text x="226.8" y="123.8">2</text>
<text x="232.4" y="123.2">X5</text>
<text x="257.3" y="121.3">1</text>
<text x="257.3" y="123.8">2</text>
<text x="262.9" y="123.8">X12</text>
<text x="275.7" y="121.3">1</text>
<text x="275.7" y="123.8">2</text>
<text x="281.3" y="123.8">X13</text>
<text x="19.6" y="127.8">J30</text>
<text x="24.3" y="129.5">2</text>
<text x="54.6" y="129.9" transform="rotate(-90 54.6 129.9)">GND</text>
<text x="124.2" y="127.7" transform="rotate(-90 124.2 127.7)">3</text>
<text x="154.9" y="126.1">MT8816_Matrix.sch</text>
<text x="208.4" y="130.8">1</text>
<text x="211.1" y="127.3">J22</text>
<text x="226.8" y="130.8">1</text>
<text x="229.5" y="127.3">J23</text>
<text x="257.3" y="130.8">1</text>
<text x="260" y="127.3">J24</text>
<text x="275.7" y="130.8">1</text>
<text x="278.4" y="127.3">J25</text>
<text x="10.4" y="135.9">C</text>
<text x="17.1" y="135.7">Termination</text>
<text x="17.1" y="137.8">Jumper</text>
<text x="24.3" y="132.1">1</text>
<text x="29.4" y="136.8">R5</text>
<text x="29.7" y="134.9">120r</text>
<text x="53.7" y="132.2" transform="rotate(-90 53.7 132.2)">5</text>
<text x="208.4" y="133.3">2</text>
<text x="211.1" y="136.8">J26</text>
<text x="214" y="133.3">X2</text>
<text x="226.8" y="133.3">2</text>
<text x="229.5" y="136.8">J27</text>
<text x="232.4" y="133.3">X3</text>
<text x="257.3" y="133.3">2</text>
<text x="260" y="136.8">J28</text>
<text x="262.9" y="133.3">X10</text>
<text x="275.7" y="133.3">2</text>
<text x="278.4" y="136.8">J29</text>
<text x="281.3" y="133.3">X11</text>
<text x="285.4" y="135.9">C</text>
<text x="208.4" y="139.7">1</text>
<text x="208.4" y="142.2">2</text>
<text x="214" y="142.2">X0</text>
<text x="226.8" y="139.7">1</text>
<text x="226.8" y="142.2">2</text>
<text x="232.4" y="141.6">X1</text>
<text x="257.3" y="139.7">1</text>
<text x="257.3" y="142.2">2</text>
<text x="262.9" y="142.2">X8</text>
<text x="275.7" y="139.7">1</text>
<text x="275.7" y="142.2">2</text>
<text x="281.3" y="142.2">X9</text>
<text x="211.1" y="145.7">J31</text>
<text x="229.5" y="145.7">J32</text>
<text x="260" y="145.7">J33</text>
<text x="278.4" y="145.7">J34</text>
<text x="44.6" y="154.5">D1</text>
<text x="64.1" y="153.3">LM7805_TO220</text>
<text x="69.4" y="151">U4</text>
<text x="92.8" y="151.5">+5V</text>
<text x="16.9" y="161.3">PJ-202A</text>
<text x="21.4" y="158.9">J36</text>
<text x="32.5" y="161.3">1</text>
<text x="32.5" y="156.2">2</text>
<text x="32.5" y="158.7">3</text>
<text x="42.6" y="160.2">1N4001</text>
<text x="57.4" y="160.3">C7</text>
<text x="63.7" y="156.2">1</text>
<text x="65.7" y="157.1">VI</text>
<text x="71.1" y="161.3" transform="rotate(-90 71.1 161.3)">GND</text>
<text x="72.7" y="157.1">VO</text>
<text x="76.4" y="156.2">3</text>
<text x="85.3" y="160.8">C8</text>
<text x="99.2" y="156.2">1</text>
<text x="99.2" y="158.7">2</text>
<text x="104.8" y="157.3">5V Power</text>
<text x="104.8" y="159.4">Aux. Output</text>
<text x="57.5" y="162.9">10uF</text>
<text x="70.2" y="163.3" transform="rotate(-90 70.2 163.3)">2</text>
<text x="85.5" y="162.7">100nF</text>
<text x="101.9" y="162.2">J35</text>
<text x="139.1" y="167.4">+5V</text>
<text x="118.2" y="169.3">+5V</text>
<text x="114.6" y="177.3">TP6</text>
<text x="142.3" y="175.4">D2</text>
<text x="10.4" y="185.9">D</text>
<text x="114.6" y="185">TP7</text>
<text x="142.3" y="181.4">R6</text>
<text x="142.5" y="183.7">270r</text>
<text x="161.5" y="183.2">MH1</text>
<text x="170.4" y="183.2">MH2</text>
<text x="285.4" y="185.9">D</text>
<text x="161.5" y="187.6">MH3</text>
<text x="170.4" y="187.6">MH4</text>
<text x="35" y="199.9">1</text>
<text x="85" y="199.9">2</text>
<text x="135" y="199.9">3</text>
<text x="185" y="199.9">4</text>
<text x="235" y="199.9">5</text>
<text x="285" y="199.9">6</text>
</g>
</svg>
